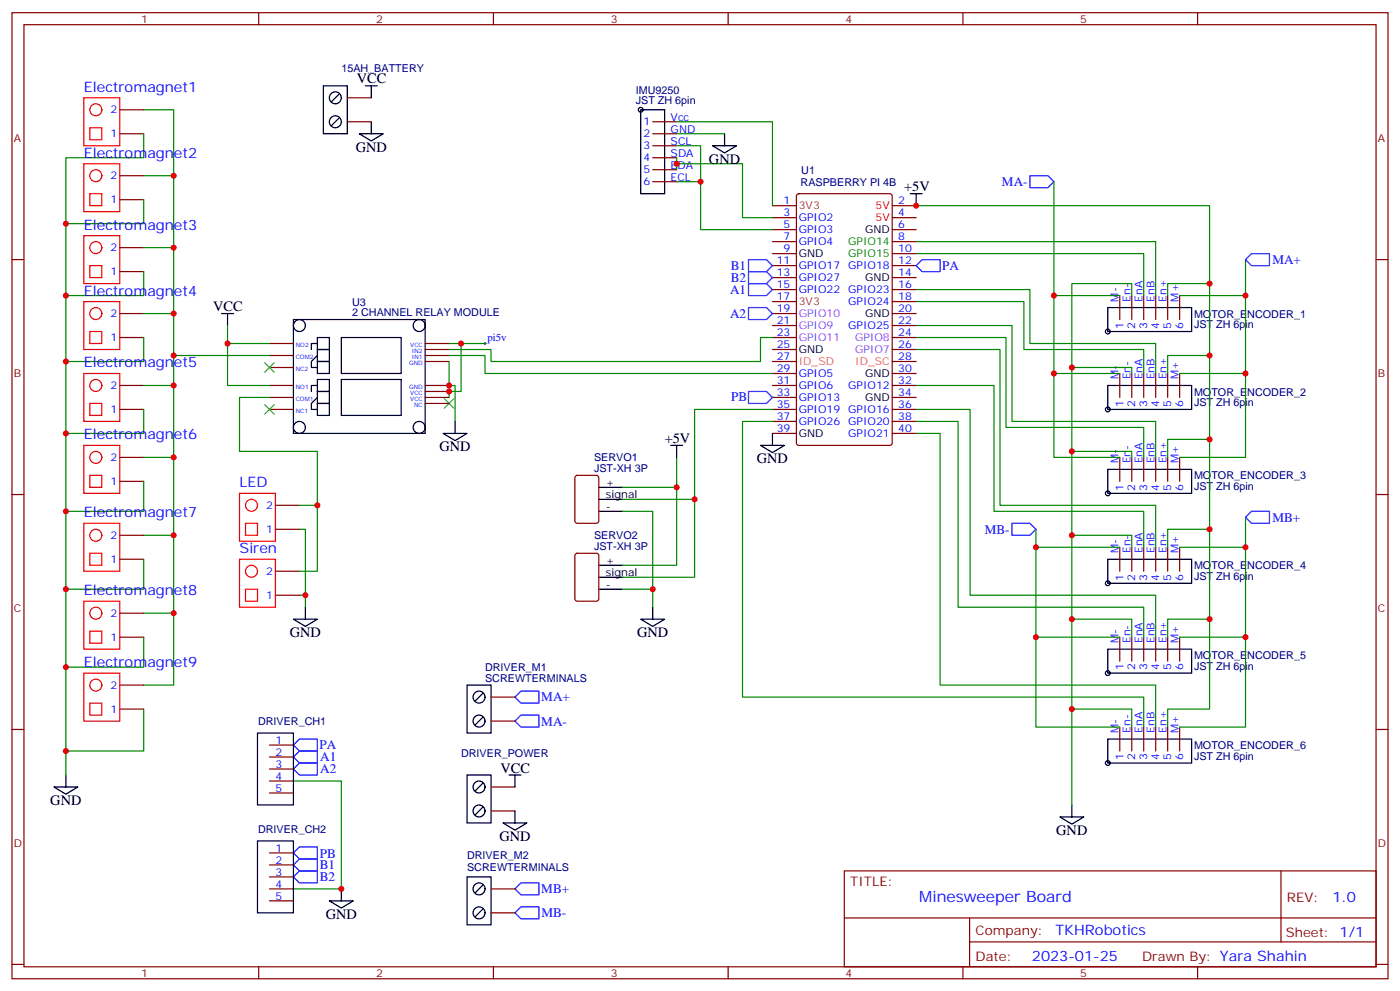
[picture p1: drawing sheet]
<svg xmlns="http://www.w3.org/2000/svg" width="412mm" height="292mm" viewBox="0 0 412 292" stroke-linecap="round" stroke-linejoin="round" font-family="sans-serif">
<g fill="none" stroke="#870000" stroke-width=".35">
<path d="M3.5 3.7h405.4v284.4h-405.4zM7.1 7.3h398.2v277.3h-398.2zM76.2 3.7v3.6M145.3 3.7v3.6M214.5 3.7v3.6M283.6 3.7v3.6M352.8 3.7v3.6M35.3 39.4h7M35.3 32.3h7M102.3 35.8h7.1M102.3 28.8h7.1M192.3 39.4h7"/>
<path d="M192.3 35.8h7M35.3 58.8h7M35.3 51.7h7M192.3 42.9h7M192.3 46.4h7M192.3 50h7M192.3 53.5h7M234.8 57.2l.5-.2h26.8l.7 .4v73l-.4 .6-27.1 .1-.6-.5-.1-72.9zM3.5 76.4h3.6M35.3 72.9h7M35.3 79.9h7M227.5 60.5h7.1"/>
<path d="M227.5 64.1h7.1M227.5 67.6h7.1M227.5 71.1h7.1M227.5 74.6h7.1M227.5 78.2h7.1M262.8 60.5h7.1M262.8 64.1h7.1M262.8 67.6h7.1M262.8 71.1h7.1M262.8 74.6h7.1M262.8 78.2h7.1M405.3 76.4h3.6"/>
<path d="M35.3 92.3h7M35.3 99.3h7M227.5 81.7h7.1M227.5 85.2h7.1M227.5 88.8h7.1M227.5 92.3h7.1M227.5 95.8h7.1M227.5 99.3h7.1M262.8 81.7h7.1M262.8 85.2h7.1M262.8 88.8h7.1M262.8 92.3h7.1"/>
<path d="M262.8 95.8h7.1M262.8 99.3h7.1M329.8 87v7.1M333.4 87v7.1M336.9 87v7.1M340.4 87v7.1M344 87v7.1M347.5 87v7.1M35.3 113.5h7M79.4 113.5h7M79.4 117h7M79.4 101.1h7"/>
<path d="M79.4 104.6h7M79.4 108.2h7M125.2 102.9h7.1M125.2 106.4h7.1M125.2 113.5h7.1M125.2 117h7.1M125.2 101.1h7.1M125.2 104.6h7.1M125.2 118.7h7.1M125.2 115.2h7.1M227.5 102.9h7.1M227.5 106.4h7.1"/>
<path d="M227.5 109.9h7.1M227.5 113.5h7.1M227.5 117h7.1M262.8 102.9h7.1M262.8 106.4h7.1M262.8 109.9h7.1M262.8 113.5h7.1M262.8 117h7.1M329.8 109.9v7.1M333.4 109.9v7.1M336.9 109.9v7.1M340.4 109.9v7.1"/>
<path d="M344 109.9v7.1M347.5 109.9v7.1M35.3 120.5h7M35.3 134.6h7M79.4 120.5h7M227.5 120.5h7.1M227.5 124h7.1M227.5 127.6h7.1M262.8 120.5h7.1M262.8 124h7.1M262.8 127.6h7.1M329.8 134.6v7.1"/>
<path d="M333.4 134.6v7.1M336.9 134.6v7.1M340.4 134.6v7.1M344 134.6v7.1M347.5 134.6v7.1M3.5 145.6h3.6M35.3 141.7h7M35.3 157.6h7M81.1 148.7h7.1M81.1 155.8h7.1M169.6 140.1l.4-.2h5.7l.6 .4 .1 13-.5 .7h-5.9l-.6-.4-.1-13zM405.3 145.6h3.6"/>
<path d="M35.3 164.6h7M81.1 175.2h7.1M81.1 168.1h7.1M169.6 163l.4-.2h5.7l.6 .5 .1 12.9-.5 .7-5.9 .1-.6-.5-.1-13zM329.8 161.1v7M333.4 161.1v7M336.9 161.1v7M340.4 161.1v7M344 161.1v7M347.5 161.1v7M35.3 187.5h7M35.3 180.5h7"/>
<path d="M329.8 187.5v7.1M333.4 187.5v7.1M336.9 187.5v7.1M340.4 187.5v7.1M344 187.5v7.1M347.5 187.5v7.1M3.5 214.7h3.6M35.3 208.7h7M35.3 201.6h7M79.4 219.3h7M144.6 205.2h7.1M144.6 212.2h7.1"/>
<path d="M329.8 214v7.1M333.4 214v7.1M336.9 214v7.1M340.4 214v7.1M344 214v7.1M347.5 214v7.1M405.3 214.7h3.6M79.4 222.8h7M79.4 226.3h7M79.4 229.9h7M79.4 233.4h7M144.6 231.6h7.1"/>
<path d="M144.6 238.7h7.1M79.4 251h7M79.4 254.6h7M79.4 258.1h7M248.7 256.3h156.6v28.3h-156.6zM377.3 256.4v20.8M79.4 261.6h7M79.4 265.1h7M144.6 261.6h7.1M144.6 268.7h7.1M248.7 270.2h156.5M285.6 277.2h119.6"/>
<path d="M285.6 270.2v14.1M3.5 283.8h3.6M76.2 284.6v3.5M145.3 284.6v3.5M214.5 284.6v3.5M283.6 284.6v3.5M352.8 284.6v3.5M405.3 283.8h3.6"/>
</g>
<g fill="none" stroke="#000" stroke-width=".35">
<path d="M95.2 25.3h7.1v14.1h-7.1zM99.8 34.8l-2.1 2.1M99.8 27.7l-2.1 2.1M105.8 39.4h7.1l-3.5 2.1zM107.6 25.3h3.5M109.4 25.3v3.5M109.4 35.8v3.6M188.7 32.3h7.1v24.7h-7.1zM213.4 39.4v3.5M209.9 42.9h7.1l-3.6 2.1zM268.1 57h3.5M269.9 57v3.5"/>
<path d="M65.3 92.3h3.5M67 92.3v3.5M86.4 94.1h38.8v33.5h-38.8zM93.5 99.3h3.5v3.6h-3.5zM100.5 99.3h17.7v10.6h-17.7zM326.3 90.5h24.7v7.1h-24.7zM93.5 102.9h3.5v3.5h-3.5zM93.5 106.4h3.5v3.5h-3.5zM93.5 118.7h3.5v3.6h-3.5zM93.5 115.2h3.5v3.5h-3.5zM93.5 111.7h3.5v3.5h-3.5zM93.5 101.1h-1.8v1.8"/>
<path d="M93.5 104.6l-1.8 1.8v1.8h1.8M93.5 117l-1.8 1.7v1.8h1.8M93.5 113.5h-1.8v1.7M100.5 111.7h17.7v10.6h-17.7zM326.3 113.5h24.7v7h-24.7zM130.5 127.6h7.1l-3.5 2.1zM134.1 124v3.6M197.6 131.1h3.5M199.3 131.1v3.5M224 131.1h7.1l-3.6 2.1zM227.5 127.6v3.5M326.3 138.1h24.7v7.1h-24.7z"/>
<path d="M176.4 143.4h7M176.4 147h7M176.4 150.5h7M90 178.7v3.5M176.4 166.4h7M176.4 169.9h7M176.4 173.4h7M192.3 178.7v3.5M326.3 164.6h24.7v7.1h-24.7zM86.4 182.2h7.1l-3.5 2.2zM188.7 182.2h7.1l-3.5 2.2zM326.3 191.1h24.7v7h-24.7z"/>
<path d="M75.8 215.8h10.6v21.1h-10.6zM137.6 201.6h7v14.2h-7zM142.2 211.2l-2.1 2.1M142.2 204.1l-2.1 2.1M326.3 217.5h24.7v7.1h-24.7zM15.9 231.6h7l-3.5 2.2zM19.4 228.1v3.5M137.6 228.1h7v14.1h-7zM142.2 237.6l-2.1 2.1M142.2 230.6l-2.1 2.1M149.9 228.1h3.6M151.7 228.1v3.5"/>
<path d="M151.7 238.7v3.5M315.7 236.9v3.6M75.8 247.5h10.6v21.2h-10.6zM137.6 258.1h7v14.1h-7zM148.2 242.2h7l-3.5 2.1zM312.2 240.5h7.1l-3.6 2.1zM97 265.1h7.1l-3.6 2.2zM100.5 261.6v3.5M142.2 267.6l-2.1 2.1M142.2 260.6l-2.1 2.1"/>
<circle cx="98.8" cy="35.8" r="1.76"/>
<circle cx="98.8" cy="28.8" r="1.76"/>
<circle cx="188.7" cy="32.3" r=".71"/>
<circle cx="88.2" cy="95.8" r="1.76"/>
<circle cx="123.5" cy="95.8" r="1.76"/>
<circle cx="326.3" cy="97.6" r=".71"/>
<circle cx="88.2" cy="125.8" r="1.76"/>
<circle cx="123.5" cy="125.8" r="1.76"/>
<circle cx="326.3" cy="120.5" r=".71"/>
<circle cx="326.3" cy="145.2" r=".71"/>
<circle cx="326.3" cy="171.7" r=".71"/>
<circle cx="326.3" cy="198.1" r=".71"/>
<circle cx="141.1" cy="205.2" r="1.76"/>
<circle cx="141.1" cy="212.2" r="1.76"/>
<circle cx="141.1" cy="238.7" r="1.76"/>
<circle cx="141.1" cy="231.6" r="1.76"/>
<circle cx="326.3" cy="224.6" r=".71"/>
<circle cx="141.1" cy="261.6" r="1.76"/>
<circle cx="141.1" cy="268.7" r="1.76"/>
</g>
<g fill="none" stroke="#008700" stroke-width=".35">
<path d="M42.3 32.3h8.9v169.3h-8.9M42.3 39.4v7h-22.9v181.7M199.3 35.8h28.2v24.7M199.3 39.4h14.1M42.3 58.8v7h-22.9M42.3 51.7h8.9M199.3 42.9h7.1v10.6h-7.1M199.3 48.2h19.4v15.9h8.8M199.3 46.4v3.6M206.4 53.5v14.1h21.1M310.4 53.5v33.5h19.4M42.3 79.9v7.1h-22.9"/>
<path d="M42.3 72.9h8.9M269.9 60.5h86.4v23h-12.3v3.5M269.9 74.6h67v12.4M269.9 71.1h70.5v15.9M366.9 76.4v10.6h-19.4M42.3 99.3v7.1h-22.9M42.3 92.3h8.9M67 95.8v17.7h12.4M227.5 99.3h-3.5v7.1h-79.4v-3.5h-12.3M269.9 85.2h33.5v15.9h37v8.8M269.9 88.8h31.7v14.1h35.3v7M269.9 95.8h28.2v28.2h42.3v10.6"/>
<path d="M269.9 99.3h26.4v26.5h40.6v8.8M310.4 87v22.9h19.4M333.4 87v-3.5h-17.7v153.4M356.3 83.5v125.2h-12.3v5.3M366.9 87v22.9h-19.4M42.3 113.5h8.9M51.2 104.6h28.2M67 101.1h12.4M79.4 117h-8.8v15.9h22.9v15.8M132.3 101.1h3.5v14.1h-3.5v1.8M132.3 106.4v7.1h1.8v10.5M132.3 104.6h10.6v5.3h84.6"/>
<path d="M135.8 101.1h7.1M269.9 102.9h24.7v45.8h45.8v12.4M269.9 113.5h22.9v37h44.1v10.6M310.4 109.9v24.7h19.4M315.7 108.2h17.7v1.7M356.3 104.6h-12.3v5.3M366.9 109.9v24.7h-19.4M42.3 120.5v7.1h-22.9M42.3 134.6h8.9M199.3 134.6v8.8h-15.9M227.5 120.5h-22.9v26.5M227.5 124h-8.8v81.2h118.2v8.8"/>
<path d="M269.9 120.5h15.9v54.7h54.6v12.3M269.9 124h12.3v54.7h54.7v8.8M269.9 127.6h7v74h63.5v12.4M315.7 132.9h17.7v1.7M356.3 129.3h-12.3v5.3M42.3 141.7v8.8h-22.9M42.3 157.6h8.9M88.2 155.8h1.8v19.4h-1.8M88.2 148.7h5.3v19.4h-5.3M183.4 150.5h8.9v28.2M183.4 147h21.2v22.9h-21.2M199.3 143.4v23h-15.9"/>
<path d="M305.2 155.8v5.3h24.6M315.7 157.6h17.7v3.5M356.3 155.8h-12.3v5.3M366.9 152.3v8.8h-19.4M42.3 164.6v8.8h-22.9M90 175.2v3.5M183.4 173.4h8.9M305.2 161.1v26.4h24.6M366.9 161.1v26.4h-19.4M42.3 187.5v8.9h-22.9M42.3 180.5h8.9M305.2 187.5v26.5h24.6"/>
<path d="M315.7 182.2h17.7v5.3M356.3 182.2h-12.3v5.3M366.9 187.5v26.5h-19.4M42.3 208.7v12.4h-22.9M315.7 208.7h17.7v5.3M86.4 229.9h14.1v31.7h-14.1"/>
</g>
<g fill="none" stroke="#f00" stroke-width=".35">
<path d="M24.7 28.8h10.6v14.1h-10.6zM26.5 37.6h3.5v3.5h-3.5zM24.7 48.2h10.6v14.1h-10.6zM26.5 57h3.5v3.5h-3.5zM24.7 69.4h10.6v14.1h-10.6zM26.5 78.2h3.5v3.5h-3.5zM24.7 88.8h10.6v14.1h-10.6zM26.5 97.6h3.5v3.5h-3.5zM24.7 109.9h10.6v14.1h-10.6zM26.5 118.7h3.5v3.6h-3.5zM24.7 131.1h10.6v14.1h-10.6zM26.5 139.9h3.5v3.5h-3.5z"/>
<path d="M24.7 154h10.6v14.1h-10.6zM70.6 145.2h10.5v14.1h-10.5zM72.3 154h3.5v3.6h-3.5zM24.7 177h10.6v14.1h-10.6zM26.5 162.8h3.5v3.6h-3.5zM70.6 164.6h10.5v14.1h-10.5zM72.3 173.4h3.5v3.6h-3.5zM24.7 198.1h10.6v14.1h-10.6zM26.5 185.8h3.5v3.5h-3.5zM26.5 206.9h3.5v3.6h-3.5z"/>
<circle cx="28.2" cy="32.3" r="1.76"/>
<circle cx="28.2" cy="51.7" r="1.76"/>
<circle cx="28.2" cy="72.9" r="1.76"/>
<circle cx="28.2" cy="92.3" r="1.76"/>
<circle cx="28.2" cy="113.5" r="1.76"/>
<circle cx="28.2" cy="134.6" r="1.76"/>
<circle cx="28.2" cy="157.6" r="1.76"/>
<circle cx="74.1" cy="148.7" r="1.76"/>
<circle cx="74.1" cy="168.1" r="1.76"/>
<circle cx="28.2" cy="180.5" r="1.76"/>
<circle cx="28.2" cy="201.6" r="1.76"/>
</g>
<path d="M78 106.8l2.8 2.8M78 119.1l2.8 2.8M80.8 106.8l-2.8 2.8M80.8 119.1l-2.8 2.8M130.9 117.3l2.8 2.9M133.7 117.3l-2.8 2.9" fill="none" stroke="#3c3" stroke-width=".35"/>
<g fill="none" stroke="#00f" stroke-width=".35">
<path d="M303.4 51.7h5.3l1.7 1.8-1.7 1.7h-5.3zM220.5 79.9h5.3l1.7 1.8-1.7 1.8h-5.3zM220.5 76.4h5.3l1.7 1.8-1.7 1.7h-5.3zM271.6 76.4h5.3v3.5h-5.3l-1.7-1.7zM366.9 76.4l1.8-1.8h5.2v3.6h-5.2zM220.5 90.5h5.3l1.7 1.8-1.7 1.8h-5.3zM220.5 83.5h5.3l1.7 1.7-1.7 1.8h-5.3zM220.5 115.2h5.3l1.7 1.8-1.7 1.7h-5.3zM298.1 154h5.3l1.8 1.8-1.8 1.8h-5.3zM366.9 152.3l1.8-1.8h5.2v3.5h-5.2zM86.4 219.3l1.8-1.8h5.3v3.6h-5.3zM151.7 212.2l1.8-1.7h5.2v3.5h-5.2z"/>
<path d="M151.7 205.2l1.8-1.8h5.2v3.5h-5.2zM86.4 222.8l1.8-1.7h5.3v3.5h-5.3zM86.4 226.3l1.8-1.7h5.3v3.5h-5.3zM86.4 251l1.8-1.7h5.3v3.5h-5.3zM86.4 254.6l1.8-1.8h5.3v3.5h-5.3zM86.4 258.1l1.8-1.8h5.3v3.6h-5.3zM151.7 261.6l1.8-1.7h5.2v3.5h-5.2zM151.7 268.7l1.8-1.8h5.2v3.5h-5.2z"/>
</g>
<path d="M142.5 101.1h.7M142.9 100.8v.7" fill="none" stroke="#000" stroke-width=".29"/>
<g fill="#c00">
<circle cx="356.3" cy="83.5" r=".88"/>
<circle cx="356.3" cy="182.2" r=".88"/>
<circle cx="356.3" cy="155.8" r=".88"/>
<circle cx="356.3" cy="129.3" r=".88"/>
<circle cx="356.3" cy="104.6" r=".88"/>
<circle cx="19.4" cy="65.8" r=".88"/>
<circle cx="19.4" cy="87" r=".88"/>
<circle cx="19.4" cy="106.4" r=".88"/>
<circle cx="19.4" cy="127.6" r=".88"/>
<circle cx="19.4" cy="150.5" r=".88"/>
<circle cx="19.4" cy="173.4" r=".88"/>
<circle cx="19.4" cy="196.4" r=".88"/>
<circle cx="19.4" cy="221.1" r=".88"/>
<circle cx="51.2" cy="51.7" r=".88"/>
<circle cx="51.2" cy="72.9" r=".88"/>
<circle cx="51.2" cy="92.3" r=".88"/>
<circle cx="51.2" cy="113.5" r=".88"/>
<circle cx="51.2" cy="134.6" r=".88"/>
<circle cx="51.2" cy="157.6" r=".88"/>
<circle cx="51.2" cy="180.5" r=".88"/>
<circle cx="192.3" cy="173.4" r=".88"/>
<circle cx="199.3" cy="143.4" r=".88"/>
<circle cx="315.7" cy="108.2" r=".88"/>
<circle cx="315.7" cy="132.9" r=".88"/>
<circle cx="315.7" cy="157.6" r=".88"/>
<circle cx="315.7" cy="182.2" r=".88"/>
<circle cx="315.7" cy="208.7" r=".88"/>
<circle cx="366.9" cy="87" r=".88"/>
<circle cx="366.9" cy="109.9" r=".88"/>
<circle cx="366.9" cy="161.1" r=".88"/>
<circle cx="366.9" cy="187.5" r=".88"/>
<circle cx="310.4" cy="87" r=".88"/>
<circle cx="310.4" cy="109.9" r=".88"/>
<circle cx="305.2" cy="161.1" r=".88"/>
<circle cx="305.2" cy="187.5" r=".88"/>
<circle cx="206.4" cy="53.5" r=".88"/>
<circle cx="199.3" cy="48.2" r=".88"/>
<circle cx="100.5" cy="261.6" r=".88"/>
<circle cx="132.3" cy="115.2" r=".88"/>
<circle cx="132.3" cy="113.5" r=".88"/>
<circle cx="51.2" cy="104.6" r=".88"/>
<circle cx="204.6" cy="147" r=".88"/>
<circle cx="135.8" cy="101.1" r=".88"/>
<circle cx="90" cy="175.2" r=".88"/>
<circle cx="93.5" cy="148.7" r=".88"/>
<circle cx="67" cy="101.1" r=".88"/>
<circle cx="269.9" cy="60.5" r=".88"/>
</g>
<text font-size="4.6" fill="#00f" x="270.8" y="265.4">Minesweeper Board</text>
<g font-size="4.2" fill="#00f">
<text x="24.7" y="27">Electromagnet1</text>
<text x="24.7" y="46.4">Electromagnet2</text>
<text x="24.7" y="67.6">Electromagnet3</text>
<text x="24.7" y="87">Electromagnet4</text>
<text x="24.7" y="108.2">Electromagnet5</text>
<text x="24.7" y="129.3">Electromagnet6</text>
<text x="70.6" y="143.4">LED</text>
<text x="24.7" y="152.3">Electromagnet7</text>
<text x="70.6" y="162.8">Siren</text>
<text x="24.7" y="175.2">Electromagnet8</text>
<text x="24.7" y="196.4">Electromagnet9</text>
<text x="392.5" y="265.6">1.0</text>
<text x="310.9" y="275.2">TKHRobotics</text>
<text x="304" y="283">2023-01-25</text>
</g>
<g font-size="4.2">
<text x="105.1" y="24.6">VCC</text>
<text x="104.8" y="44.7">GND</text>
<text x="208.8" y="48.2">GND</text>
<text x="266.3" y="56.3">+5V</text>
<text x="62.8" y="91.6">VCC</text>
<text x="195.8" y="130.4">+5V</text>
<text x="129.5" y="132.9">GND</text>
<text x="223" y="136.4">GND</text>
<text x="85.4" y="187.5">GND</text>
<text x="187.7" y="187.5">GND</text>
<text x="147.5" y="227.4">VCC</text>
<text x="14.8" y="236.9">GND</text>
<text x="311.1" y="245.7">GND</text>
<text x="147.1" y="247.5">GND</text>
<text x="96" y="270.4">GND</text>
</g>
<g font-size="3.9" fill="#00f">
<text x="295.2" y="54.8">MA-</text>
<text x="374.8" y="77.7">MA+</text>
<text x="215.3" y="83">B2</text>
<text x="215.3" y="79.4">B1</text>
<text x="277.5" y="79.5">PA</text>
<text x="215" y="86.5">A1</text>
<text x="215" y="93.6">A2</text>
<text x="215.4" y="118.2">PB</text>
<text x="374.8" y="153.5">MB+</text>
<text x="290.1" y="157.1">MB-</text>
<text x="159.5" y="206.4">MA+</text>
<text x="159.5" y="213.6">MA-</text>
<text x="94.1" y="220.6">PA</text>
<text x="94.3" y="224.1">A1</text>
<text x="94.3" y="227.6">A2</text>
<text x="94.2" y="255.8">B1</text>
<text x="94.2" y="252.4">PB</text>
<text x="94.2" y="259.4">B2</text>
<text x="159.5" y="262.9">MB+</text>
<text x="159.5" y="269.9">MB-</text>
</g>
<g font-size="3.9" fill="#800">
<text x="250.5" y="260.9">TITLE:</text>
<text x="379.1" y="265.6">REV:</text>
<text x="287.4" y="275.1">Company:</text>
<text x="378.7" y="275.7">Sheet: 1/1</text>
<text x="287.4" y="282.8">Date:</text>
<text x="336.4" y="282.9">Drawn By: Yara Shahin</text>
</g>
<g font-size="3.2" fill="#800">
<text x="41.6" y="6.7">1</text>
<text x="110.8" y="6.7">2</text>
<text x="179.9" y="6.7">3</text>
<text x="249.1" y="6.7">4</text>
<text x="318.2" y="6.7">5</text>
<text x="4.1" y="41.8">A</text>
<text x="405.9" y="41.8">A</text>
<text x="4.1" y="111">B</text>
<text x="405.9" y="111">B</text>
<text x="4.1" y="180.1">C</text>
<text x="405.9" y="180.1">C</text>
<text x="4.1" y="249.3">D</text>
<text x="405.9" y="249.3">D</text>
<text x="41.6" y="287.5">1</text>
<text x="110.8" y="287.5">2</text>
<text x="179.9" y="287.5">3</text>
<text x="249.1" y="287.5">4</text>
<text x="318.2" y="287.5">5</text>
</g>
<g font-size="3.2" fill="#000080">
<text x="100.6" y="21.1">15AH_BATTERY</text>
<text x="187.3" y="27.5">IMU9250</text>
<text x="187.3" y="30.6">JST ZH 6pin</text>
<text x="236" y="51.2">U1</text>
<text x="235.8" y="54.8">RASPBERRY PI 4B</text>
<text x="103.7" y="89.9">U3</text>
<text x="103.7" y="93">2 CHANNEL RELAY MODULE</text>
<text x="351.7" y="93.5">MOTOR_ENCODER_1</text>
<text x="351.7" y="96.6">JST ZH 6pin</text>
<text x="351.7" y="119.5">JST ZH 6pin</text>
<text x="351.7" y="116.4">MOTOR_ENCODER_2</text>
<text x="175" y="135.6">SERVO1</text>
<text x="175" y="138.9">JST-XH 3P</text>
<text x="351.7" y="141.1">MOTOR_ENCODER_3</text>
<text x="351.7" y="144.2">JST ZH 6pin</text>
<text x="175" y="161.8">JST-XH 3P</text>
<text x="175" y="158.6">SERVO2</text>
<text x="351.7" y="167.6">MOTOR_ENCODER_4</text>
<text x="351.7" y="170.7">JST ZH 6pin</text>
<text x="142.9" y="197.4">DRIVER_M1</text>
<text x="351.7" y="197.1">JST ZH 6pin</text>
<text x="351.7" y="194">MOTOR_ENCODER_5</text>
<text x="142.9" y="200.6">SCREWTERMINALS</text>
<text x="76" y="213.4">DRIVER_CH1</text>
<text x="351.7" y="220.5">MOTOR_ENCODER_6</text>
<text x="135.8" y="222.8">DRIVER_POWER</text>
<text x="351.7" y="223.6">JST ZH 6pin</text>
<text x="76" y="245.1">DRIVER_CH2</text>
<text x="137.6" y="256.3">SCREWTERMINALS</text>
<text x="137.6" y="252.8">DRIVER_M2</text>
</g>
<g font-size="3.2" fill="#00f">
<text x="32.6" y="33.4">2</text>
<text x="197.6" y="35.5">Vcc</text>
<text x="32.6" y="40.4">1</text>
<text x="189.5" y="36.9">1</text>
<text x="189.5" y="40.4">2</text>
<text x="197.6" y="39">GND</text>
<text x="189.5" y="44">3</text>
<text x="189.5" y="47.5">4</text>
<text x="197.6" y="42.5">SCL</text>
<text x="197.6" y="46.1">SDA</text>
<text x="32.6" y="52.8">2</text>
<text x="189.5" y="51">5</text>
<text x="197.6" y="49.6">EDA</text>
<text x="197.6" y="53.1">ECL</text>
<text x="32.6" y="59.8">1</text>
<text x="189.5" y="54.5">6</text>
<text x="230.8" y="60.2">1</text>
<text x="230.8" y="63.7">3</text>
<text x="235.3" y="65.1">GPIO2</text>
<text x="264.6" y="60.2">2</text>
<text x="264.6" y="63.7">4</text>
<text x="230.8" y="67.2">5</text>
<text x="230.8" y="70.8">7</text>
<text x="235.3" y="68.7">GPIO3</text>
<text x="264.6" y="67.2">6</text>
<text x="264.6" y="70.8">8</text>
<text x="32.6" y="73.9">2</text>
<text x="228.8" y="77.8">11</text>
<text x="230.8" y="74.3">9</text>
<text x="235.3" y="72.2">GPIO4</text>
<text x="264.6" y="74.3">10</text>
<text x="264.6" y="77.8">12</text>
<text x="32.6" y="81">1</text>
<text x="228.8" y="81.4">13</text>
<text x="235.3" y="79.2">GPIO17</text>
<text x="235.3" y="82.8">GPIO27</text>
<text x="249.9" y="79.2">GPIO18</text>
<text x="264.6" y="81.4">14</text>
<text x="228.8" y="84.9">15</text>
<text x="228.8" y="88.4">17</text>
<text x="235.3" y="86.3">GPIO22</text>
<text x="249.9" y="86.3">GPIO23</text>
<text x="249.9" y="89.8">GPIO24</text>
<text x="264.6" y="84.9">16</text>
<text x="264.6" y="88.4">18</text>
<text x="329.5" y="88.8" transform="rotate(-90 329.5 88.8)">M-</text>
<text x="333" y="88.8" transform="rotate(-90 333 88.8)">En-</text>
<text x="336.5" y="88.8" transform="rotate(-90 336.5 88.8)">EnA</text>
<text x="340.1" y="88.8" transform="rotate(-90 340.1 88.8)">EnB</text>
<text x="343.6" y="88.8" transform="rotate(-90 343.6 88.8)">En+</text>
<text x="347.1" y="88.8" transform="rotate(-90 347.1 88.8)">M+</text>
<text x="32.6" y="93.3">2</text>
<text x="228.8" y="91.9">19</text>
<text x="228.8" y="95.5">21</text>
<text x="264.6" y="91.9">20</text>
<text x="264.6" y="95.5">22</text>
<text x="32.6" y="100.4">1</text>
<text x="143.6" y="100.2">pi5v</text>
<text x="228.8" y="99">23</text>
<text x="249.9" y="96.9">GPIO25</text>
<text x="264.6" y="99">24</text>
<text x="330.9" y="96.8" transform="rotate(-90 330.9 96.8)">1</text>
<text x="334.4" y="96.8" transform="rotate(-90 334.4 96.8)">2</text>
<text x="338" y="96.8" transform="rotate(-90 338 96.8)">3</text>
<text x="341.5" y="96.8" transform="rotate(-90 341.5 96.8)">4</text>
<text x="345" y="96.8" transform="rotate(-90 345 96.8)">5</text>
<text x="348.5" y="96.8" transform="rotate(-90 348.5 96.8)">6</text>
<text x="228.8" y="102.5">25</text>
<text x="228.8" y="106">27</text>
<text x="264.6" y="102.5">26</text>
<text x="264.6" y="106">28</text>
<text x="228.8" y="109.6">29</text>
<text x="228.8" y="113.1">31</text>
<text x="235.3" y="111">GPIO5</text>
<text x="264.6" y="109.6">30</text>
<text x="264.6" y="113.1">32</text>
<text x="329.5" y="111.7" transform="rotate(-90 329.5 111.7)">M-</text>
<text x="333" y="111.7" transform="rotate(-90 333 111.7)">En-</text>
<text x="336.5" y="111.7" transform="rotate(-90 336.5 111.7)">EnA</text>
<text x="340.1" y="111.7" transform="rotate(-90 340.1 111.7)">EnB</text>
<text x="343.6" y="111.7" transform="rotate(-90 343.6 111.7)">En+</text>
<text x="347.1" y="111.7" transform="rotate(-90 347.1 111.7)">M+</text>
<text x="32.6" y="114.5">2</text>
<text x="228.8" y="116.6">33</text>
<text x="235.3" y="114.5">GPIO6</text>
<text x="235.3" y="118">GPIO13</text>
<text x="249.9" y="114.5">GPIO12</text>
<text x="264.6" y="116.6">34</text>
<text x="330.9" y="119.7" transform="rotate(-90 330.9 119.7)">1</text>
<text x="334.4" y="119.7" transform="rotate(-90 334.4 119.7)">2</text>
<text x="338" y="119.7" transform="rotate(-90 338 119.7)">3</text>
<text x="341.5" y="119.7" transform="rotate(-90 341.5 119.7)">4</text>
<text x="345" y="119.7" transform="rotate(-90 345 119.7)">5</text>
<text x="348.5" y="119.7" transform="rotate(-90 348.5 119.7)">6</text>
<text x="32.6" y="121.6">1</text>
<text x="228.8" y="120.2">35</text>
<text x="228.8" y="123.7">37</text>
<text x="235.3" y="121.6">GPIO19</text>
<text x="235.3" y="125.1">GPIO26</text>
<text x="249.9" y="121.6">GPIO16</text>
<text x="249.9" y="125.1">GPIO20</text>
<text x="264.6" y="120.2">36</text>
<text x="264.6" y="123.7">38</text>
<text x="228.8" y="127.2">39</text>
<text x="249.9" y="128.6">GPIO21</text>
<text x="264.6" y="127.2">40</text>
<text x="32.6" y="135.7">2</text>
<text x="329.5" y="136.4" transform="rotate(-90 329.5 136.4)">M-</text>
<text x="333" y="136.4" transform="rotate(-90 333 136.4)">En-</text>
<text x="336.5" y="136.4" transform="rotate(-90 336.5 136.4)">EnA</text>
<text x="340.1" y="136.4" transform="rotate(-90 340.1 136.4)">EnB</text>
<text x="343.6" y="136.4" transform="rotate(-90 343.6 136.4)">En+</text>
<text x="347.1" y="136.4" transform="rotate(-90 347.1 136.4)">M+</text>
<text x="32.6" y="142.7">1</text>
<text x="78.4" y="149.8">2</text>
<text x="330.9" y="144.4" transform="rotate(-90 330.9 144.4)">1</text>
<text x="334.4" y="144.4" transform="rotate(-90 334.4 144.4)">2</text>
<text x="338" y="144.4" transform="rotate(-90 338 144.4)">3</text>
<text x="341.5" y="144.4" transform="rotate(-90 341.5 144.4)">4</text>
<text x="345" y="144.4" transform="rotate(-90 345 144.4)">5</text>
<text x="348.5" y="144.4" transform="rotate(-90 348.5 144.4)">6</text>
<text x="32.6" y="158.6">2</text>
<text x="78.4" y="156.8">1</text>
<text x="32.6" y="165.7">1</text>
<text x="329.5" y="162.8" transform="rotate(-90 329.5 162.8)">M-</text>
<text x="333" y="162.8" transform="rotate(-90 333 162.8)">En-</text>
<text x="336.5" y="162.8" transform="rotate(-90 336.5 162.8)">EnA</text>
<text x="340.1" y="162.8" transform="rotate(-90 340.1 162.8)">EnB</text>
<text x="343.6" y="162.8" transform="rotate(-90 343.6 162.8)">En+</text>
<text x="347.1" y="162.8" transform="rotate(-90 347.1 162.8)">M+</text>
<text x="78.4" y="169.2">2</text>
<text x="330.9" y="170.9" transform="rotate(-90 330.9 170.9)">1</text>
<text x="334.4" y="170.9" transform="rotate(-90 334.4 170.9)">2</text>
<text x="338" y="170.9" transform="rotate(-90 338 170.9)">3</text>
<text x="341.5" y="170.9" transform="rotate(-90 341.5 170.9)">4</text>
<text x="345" y="170.9" transform="rotate(-90 345 170.9)">5</text>
<text x="348.5" y="170.9" transform="rotate(-90 348.5 170.9)">6</text>
<text x="78.4" y="176.2">1</text>
<text x="32.6" y="181.5">2</text>
<text x="32.6" y="188.6">1</text>
<text x="329.5" y="189.3" transform="rotate(-90 329.5 189.3)">M-</text>
<text x="333" y="189.3" transform="rotate(-90 333 189.3)">En-</text>
<text x="336.5" y="189.3" transform="rotate(-90 336.5 189.3)">EnA</text>
<text x="340.1" y="189.3" transform="rotate(-90 340.1 189.3)">EnB</text>
<text x="343.6" y="189.3" transform="rotate(-90 343.6 189.3)">En+</text>
<text x="347.1" y="189.3" transform="rotate(-90 347.1 189.3)">M+</text>
<text x="330.9" y="197.3" transform="rotate(-90 330.9 197.3)">1</text>
<text x="334.4" y="197.3" transform="rotate(-90 334.4 197.3)">2</text>
<text x="338" y="197.3" transform="rotate(-90 338 197.3)">3</text>
<text x="341.5" y="197.3" transform="rotate(-90 341.5 197.3)">4</text>
<text x="345" y="197.3" transform="rotate(-90 345 197.3)">5</text>
<text x="348.5" y="197.3" transform="rotate(-90 348.5 197.3)">6</text>
<text x="32.6" y="202.7">2</text>
<text x="32.6" y="209.8">1</text>
<text x="329.5" y="215.8" transform="rotate(-90 329.5 215.8)">M-</text>
<text x="333" y="215.8" transform="rotate(-90 333 215.8)">En-</text>
<text x="336.5" y="215.8" transform="rotate(-90 336.5 215.8)">EnA</text>
<text x="340.1" y="215.8" transform="rotate(-90 340.1 215.8)">EnB</text>
<text x="343.6" y="215.8" transform="rotate(-90 343.6 215.8)">En+</text>
<text x="347.1" y="215.8" transform="rotate(-90 347.1 215.8)">M+</text>
<text x="81.1" y="218.9">1</text>
<text x="81.1" y="222.5">2</text>
<text x="81.1" y="226">3</text>
<text x="330.9" y="223.8" transform="rotate(-90 330.9 223.8)">1</text>
<text x="334.4" y="223.8" transform="rotate(-90 334.4 223.8)">2</text>
<text x="338" y="223.8" transform="rotate(-90 338 223.8)">3</text>
<text x="341.5" y="223.8" transform="rotate(-90 341.5 223.8)">4</text>
<text x="345" y="223.8" transform="rotate(-90 345 223.8)">5</text>
<text x="348.5" y="223.8" transform="rotate(-90 348.5 223.8)">6</text>
<text x="81.1" y="229.5">4</text>
<text x="81.1" y="233">5</text>
<text x="81.1" y="250.7">1</text>
<text x="81.1" y="254.2">2</text>
<text x="81.1" y="257.7">3</text>
<text x="81.1" y="261.3">4</text>
<text x="81.1" y="264.8">5</text>
</g>
<g font-size="3.2" fill="#960">
<text x="235.3" y="61.6">3V3</text>
<text x="235.3" y="89.8">3V3</text>
</g>
<g font-size="3.2" fill="#f00">
<text x="257.9" y="61.6">5V</text>
<text x="257.9" y="65.1">5V</text>
</g>
<g font-size="3.2">
<text x="254.8" y="68.7">GND</text>
<text x="235.3" y="75.7">GND</text>
<text x="254.8" y="82.8">GND</text>
<text x="254.8" y="93.3">GND</text>
<text x="235.3" y="103.9">GND</text>
<text x="254.8" y="111">GND</text>
<text x="254.8" y="118">GND</text>
<text x="235.3" y="128.6">GND</text>
<text x="178.5" y="143.1">+</text>
<text x="178.5" y="146.6">signal</text>
<text x="178.5" y="150.1">-</text>
<text x="178.5" y="166">+</text>
<text x="178.5" y="169.5">signal</text>
<text x="178.5" y="173.1">-</text>
</g>
<g font-size="3.2" fill="#060">
<text x="249.9" y="72.2">GPIO14</text>
<text x="249.9" y="75.7">GPIO15</text>
</g>
<g font-size="3.2" fill="#90f">
<text x="235.3" y="93.3">GPIO10</text>
<text x="235.3" y="96.9">GPIO9</text>
<text x="235.3" y="100.4">GPIO11</text>
<text x="251.9" y="100.4">GPIO8</text>
<text x="251.9" y="103.9">GPIO7</text>
</g>
<g font-size="3.2" fill="#f63">
<text x="235.3" y="107.5">ID_SD</text>
<text x="251.9" y="107.5">ID_SC</text>
</g>
<g font-size="1.8" fill="#00f">
<text x="87.1" y="102.2">NO2</text>
<text x="87.1" y="105.7">COM2</text>
<text x="120.5" y="107.5">GND</text>
<text x="120.9" y="102.2">VCC</text>
<text x="121.4" y="103.9">IN2</text>
<text x="121.4" y="105.7">IN1</text>
<text x="87.1" y="109.2">NC2</text>
<text x="87.1" y="114.5">NO1</text>
<text x="87.1" y="118">COM1</text>
<text x="120.5" y="114.5">GND</text>
<text x="120.9" y="118">VCC</text>
<text x="120.9" y="116.3">VCC</text>
<text x="122" y="119.8">NC</text>
<text x="87.1" y="121.6">NC1</text>
</g>
</svg>
